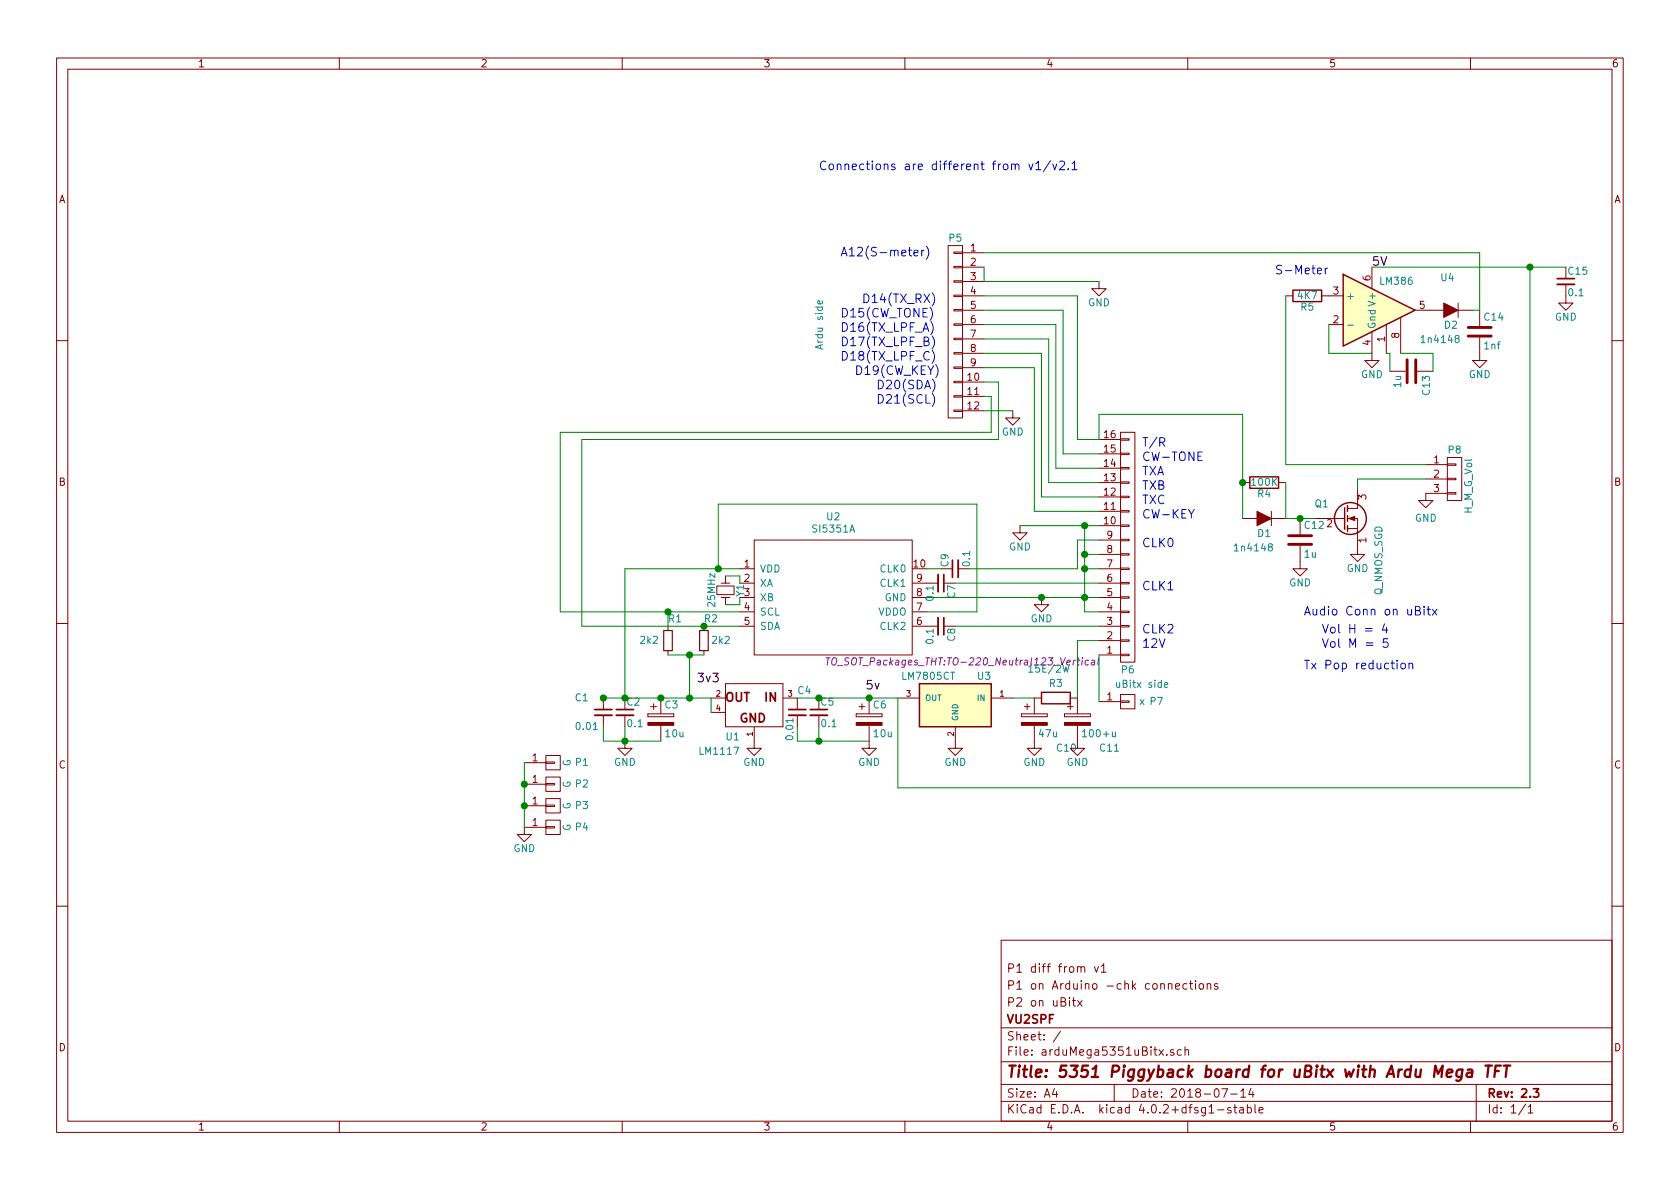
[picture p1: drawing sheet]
<svg xmlns="http://www.w3.org/2000/svg" width="297mm" height="210mm" viewBox="0 0 297 210" stroke-linecap="round" stroke-linejoin="round" font-family="sans-serif">
<g fill="none" stroke="#840000" stroke-width=".18">
<path d="M10 10.3h277v189.9h-277zM12 12.2h273v186.1h-273zM60 10.3v1.9M110 10.3v1.9M160 10.3v1.9M210 10.3v1.9M260 10.3v1.9M167.6 43.4h2.6v30.5h-2.6zM168.7 59.8h1.5v.3h-1.5zM168.7 57.3h1.5v.2h-1.5zM168.7 54.7h1.5v.3h-1.5zM168.7 52.2h1.5v.2h-1.5z"/>
<path d="M168.7 49.7h1.5v.2h-1.5zM168.7 47.1h1.5v.3h-1.5zM168.7 44.6h1.5v.2h-1.5zM170.2 44.7h3.8M170.2 47.2h3.8M170.2 49.8h3.8M170.2 52.3h3.8M170.2 54.9h3.8M170.2 57.4h3.8M170.2 59.9h3.8M194.3 49.8v1.2h1.3l-1.3 1.3-1.3-1.3h1.3M227.3 52.3h1.3"/>
<path d="M233.7 52.3h3.8M234.9 57.4h2.6M242.6 58.7v5h1.2l-1.2 1.3-1.3-1.3h1.3M242.6 47.2v3.8M245.1 57.4v5.1M247.6 56.1v6.4M250.2 54.9h5.1M257.8 54.9h2.5M257.8 53.6v2.5M261.6 59.7v4h1.3l-1.3 1.3-1.3-1.3h1.3M261.6 54.9v2.8M276.9 50.3v3.3h1.2l-1.2 1.3-1.3-1.3h1.3"/>
<path d="M10 60.2h2M168.7 72.5h1.5v.3h-1.5zM168.7 70h1.5v.2h-1.5zM168.7 67.4h1.5v.3h-1.5zM168.7 64.9h1.5v.2h-1.5zM168.7 62.4h1.5v.2h-1.5zM170.2 62.5h3.8M170.2 65h3.8M170.2 67.6h3.8M170.2 70.1h3.8M170.2 72.6h3.8M179.1 72.6v1.3h1.2l-1.2 1.3-1.3-1.3h1.3"/>
<path d="M194.3 77.7h3.8M198.1 77.6h1.5v.2h-1.5zM198.1 76.4h2.6v40.7h-2.6zM245.7 65.7h2.8M250.6 65.7h2.8M285 60.2h2M133.3 95.5h28v20.3h-28zM180.3 93v1.2h1.3l-1.3 1.3-1.2-1.3h1.2M194.3 98h3.8M194.3 95.5h3.8M194.3 93h3.8M194.3 90.4h3.8"/>
<path d="M194.3 87.9h3.8M194.3 85.3h3.8M194.3 82.8h3.8M194.3 80.3h3.8M198.1 80.1h1.5v.3h-1.5zM198.1 82.7h1.5v.2h-1.5zM198.1 85.2h1.5v.3h-1.5zM198.1 87.8h1.5v.2h-1.5zM198.1 90.3h1.5v.2h-1.5zM198.1 92.8h1.5v.3h-1.5zM198.1 95.4h1.5v.2h-1.5zM198.1 97.9h1.5v.3h-1.5z"/>
<path d="M219.7 85.3h1.3M219.7 91.7h2.5M224.8 90.4v2.6M224.8 91.7h2.5M226.1 85.3h1.2M229.9 96.5v4.1h1.2l-1.2 1.2-1.3-1.2h1.3M229.9 91.7v2.8M232.4 91.7h5.3M238.3 91.7h1.7v6.3h1.3l-1.3 1.3-1.2-1.3h1.2M238.3 93.5h1.7M240 86.6v3.3h-1.7M252.1 82.2h3.8"/>
<path d="M252.1 84.7h3.8M255.9 87.1h1.5v.3h-1.5zM255.9 84.6h1.5v.2h-1.5zM255.9 82h1.5v.3h-1.5zM255.9 80.9h2.5v7.6h-2.5zM255.9 87.2h-3.8v1.3h1.3l-1.3 1.3-1.3-1.3h1.3M10 110.3h2M118.1 110.7v.8M118.1 115.1v.7M124.5 110.7v.8M124.5 115.1v.7M126.7 103.6h3.1v1.6h-3.1z"/>
<path d="M127.5 103.1h1.5M127.5 105.7h1.5M128.3 101.8v1.3M128.3 105.7v1.2M130.8 100.6h2.5M130.8 103.1h2.5M130.8 105.7h2.5M130.8 108.2h2.5M130.8 110.7h2.5M161.3 103.1h4.6M161.3 105.7h2.5M161.3 108.2h2.5"/>
<path d="M161.3 110.7h4.6M169.4 100.6h2M184.1 105.7v1.2h1.3l-1.3 1.3-1.2-1.3h1.2M194.3 100.6h3.8M194.3 103.1h3.8M194.3 105.7h3.8M194.3 108.2h3.8M194.3 110.7h3.8M194.3 115.8h3.8M194.3 113.3h3.8M198.1 100.5h1.5v.2h-1.5zM198.1 103h1.5v.2h-1.5z"/>
<path d="M198.1 105.5h1.5v.3h-1.5zM198.1 108.1h1.5v.2h-1.5zM198.1 110.6h1.5v.3h-1.5zM198.1 113.2h1.5v.2h-1.5zM198.1 115.7h1.5v.2h-1.5zM285 110.3h2M92.7 138.7h3.8M92.7 134.9h3.8M96.5 138.6h1.5v.2h-1.5zM96.5 137.4h2.6v2.5h-2.6zM96.5 134.7h1.5v.3h-1.5zM96.5 133.6h2.6v2.5h-2.6z"/>
<path d="M106.7 123.4v1.9M106.7 126.5v2M110.5 131.1v1.2h1.3l-1.3 1.3-1.3-1.3h1.3M110.5 126.5v2M114.6 126.2v.5zM114.6 126.7h4.5zM114.6 126.2h4.5zM115.1 125h1M115.6 124.5v1M116.8 123.4v2.8M116.8 128.3v2.8M119.1 126.2v.5z"/>
<path d="M125.7 123.4h2.6M125.7 126h2.6M128.3 120.9h10.1v7.6h-10.1zM133.3 128.5v3.8h1.3l-1.3 1.3-1.2-1.3h1.2M138.4 123.4h2.6v1.9M141 126.5v2M144.8 126.5v2M151.4 126.2v.5zM151.4 126.7h4.6zM151.4 126.2h4.6zM151.9 125h1M152.4 124.5v1"/>
<path d="M153.7 128.3v4h1.2l-1.2 1.3-1.3-1.3h1.3M153.7 123.4v2.8M156 126.2v.5zM158.7 123.4h3.9M168.9 128.5v3.8h1.3l-1.3 1.3-1.3-1.3h1.3M175.3 123.4h3.8M180.6 126.2v.5zM180.6 126.7h4.6zM180.6 126.2h4.6zM181.1 125h1M181.6 124.5v1M182.9 128.3v4h1.2l-1.2 1.3-1.3-1.3h1.3"/>
<path d="M184.1 123.4h-1.2v2.8M185.2 126.2v.5zM188.2 126.2v.5zM188.2 126.7h4.6zM188.2 126.2h4.6zM188.7 125h1M189.2 123.4h1.3v2.8M189.2 124.5v1M190.5 128.3v4h1.3l-1.3 1.3-1.3-1.3h1.3M192.8 126.2v.5zM194.3 124.1h3.8M198.1 123.9h1.5v.3h-1.5z"/>
<path d="M198.1 122.8h2.6v2.5h-2.6zM92.7 142.5h3.8M96.5 146.2h1.5v.2h-1.5zM96.5 145h2.6v2.6h-2.6zM96.5 142.4h1.5v.2h-1.5zM96.5 141.2h2.6v2.6h-2.6zM96.5 146.3h-3.8v1.3h1.3l-1.3 1.2-1.3-1.2h1.3M10 160.2h2M177 166.3h108v32h-108zM189.6 176.9h.6M189.8 176.4v1.3l.4 .2M190.5 176.9l.8 1"/>
<path d="M191.1 171.1a.36 .36 0 0 1 .4-.2 .36 .36 0 0 1 .3 .2v.8M191.3 176.9l-.8 1M193.5 170.9l.4 1 .3-1M194.7 170.9l.4-.5v1.5M194.7 171.9h.9M207.8 174.4l.8-.1-.1-.3-.4-.1-.3 .2 .1 .7h.6M209.9 174l-.5-.1-.3 .3 .1 .6 .2 .1 .5-.1M210.3 173.9h.6M210.5 173.4v1.3l.4 .2M211.4 173.4v.2M211.4 173.9v1M212.1 174.1l.2-.2 .4 .2 .1 .5-.1 .2-.4 .1-.2-.1z"/>
<path d="M213.4 174.1l.2-.2 .4 .1 .1 .9M213.4 173.9v1M215.3 174a.37 .37 0 0 0-.6 .1l.1 .3 .5 .1 .1 .1-.3 .3-.4-.1M285 160.2h2M60 198.3v1.9M110 198.3v1.9M160 198.3v1.9M177 194.8h108M177 191.8h108M177 187.8h108M177 181.8h108M186.4 192.5l-.3 1h.9"/>
<path d="M186.8 193v1M187.5 182.3l-1.3 2M197 191.8v3M204.9 185.6l.8 1M205.7 185.6l-.8 1M206.3 186.5v.1M207.5 185.7a.37 .37 0 0 0-.6 .1l.1 .2 .5 .2 .1 .1-.2 .3-.5-.1M208.9 185.7l-.5-.1-.2 .3v.6l.2 .1 .5-.1M209.5 185.7l.2-.1 .4 .1 .1 .9M209.5 185.1v1.5M210 198.3v1.9M215.3 196.3h1.1"/>
<path d="M216 192.5h1l-.6 1.5M217.6 193.5h1.1M217.6 195.9a.37 .37 0 0 0-.6 .1l.1 .3 .5 .1 .1 .1-.2 .3-.5-.1M218.1 195.8h.6M218.3 195.3v1.3l.4 .2M219.2 195.9h.6v.9M219.4 193l.4-.5v1.5M219.4 194h.8M219.8 196.2l-.4 .1-.3 .2 .3 .3 .4-.1M220.5 195.9l.5-.1 .3 .3-.2 .6h-.6M220.5 195.3v1.5M221.2 192.5l-.4 1h.9"/>
<path d="M221.5 193v1M221.9 195.3v1.3l.2 .2M222.6 196.3l.7-.1v-.3l-.5-.1-.2 .2 .1 .7h.6M260 198.3v1.9M261 191.8v6.5M269.7 195.2l-1.2 2M270.2 195.8l.4-.5v1.5M270.2 196.8h.8"/>
</g>
<path d="M275.3 49.3h3.1M168.4 99.1v3M166.9 101.6v3M166.9 109.2v3.1M105.2 125.5h3M109 125.5h3M139.4 125.5h3.1M143.3 125.5h3M271.1 192.5h1l-.5 .6 .4 .1v.7l-.2 .1-.7-.1" fill="none" stroke="#840000" stroke-width=".3"/>
<path d="M255.8 189.8l1-.2-.1-.4-.5-.1-.3 .3-.1 .9 .2 .1 .6-.1M258.6 189.1l-.2 1.6a.6 .6 0 0 1-.9 .3M258.6 189.2a.7 .7 0 0 0-1 .3v.8l.2 .1 .6-.1M259.5 189.2h.8l-.1 1.2M260.3 189.6l-.7 .1a.4 .4 0 0 0-.3 .3 .4 .4 0 0 0 .2 .4l.7-.1M262.6 188.4h1.2M263.2 188.4l-.2 2M264.3 189.4h.7M265.4 188.4h-1l-.2 2M265.9 188.4h1.1M266.4 188.4l-.2 2" fill="none" stroke="#840000" stroke-width=".41"/>
<path d="M117.3 111.5h1.6v3.6h-1.6zM123.7 111.5h1.5v3.6h-1.5z" fill="none" stroke="#840000" stroke-width=".2"/>
<path d="M275.3 50.3h3.1M169.4 99.1v3M165.9 101.6v3M165.9 109.2v3.1M105.2 126.5h3M109 126.5h3M139.4 126.5h3.1M143.3 126.5h3" fill="none" stroke="#840000" stroke-width=".33"/>
<g fill="#840000" stroke="#840000" stroke-width=".18">
<path d="M114.6 127.8h4.5v.5h-4.5z"/>
<path d="M151.4 127.8h4.6v.5h-4.6z"/>
<path d="M180.6 127.8h4.6v.5h-4.6z"/>
<path d="M188.2 127.8h4.6v.5h-4.6z"/>
<path d="M222.2 90.4l2.6 1.3-2.6 1.3z"/>
<path d="M238.5 91.7l1-.4v.8z"/>
<path d="M255.3 53.6l2.5 1.3-2.5 1.2z"/>
</g>
<g fill="#ffffc2" stroke="#ffffc2" stroke-width=".18">
<path d="M162.6 120.9h12.7v7.6h-12.7z"/>
<path d="M237.5 48.5l12.7 6.4-12.7 6.3z"/>
</g>
<g fill="none" stroke="#840000" stroke-width=".25">
<path d="M228.6 51.3h5.1v2h-5.1zM237.5 48.5l12.7 6.4-12.7 6.3zM221 84.3h5.1v2.1h-5.1zM237.7 89.8v3.8M238.3 89.4v1M238.3 91.2v1M238.3 93v1M162.6 120.9h12.7v7.6h-12.7zM184.1 122.4h5.1v2.1h-5.1z"/>
<circle cx="238.8" cy="91.7" r="2.82"/>
</g>
<path d="M146.1 116.3h.7M146.4 116.3l-.1 1.3M147.2 116.5l.5-.2a.73 .73 0 0 1 .2 .8 .73 .73 0 0 1-.6 .5l-.1-.1a.86 .86 0 0 1 0-1zM192.5 116.8l-.3-.1-.3 .3v.5h.5M193 116.8h.5v.8M193.5 117l-.5 .2-.1 .2 .2 .2 .4-.1M194.3 116.3l-.2 1.1 .2 .2" fill="none" stroke="#840084" stroke-width=".18"/>
<g fill="none" stroke="#0000c2" stroke-width=".18">
<path d="M181.9 29l.4 1 .3-1M183.1 28.9l.5-.4v1.5M183.1 30h.9M185.8 28.4l-1.3 2M186.1 29l.4 1 .3-1M187.4 28.6l.2-.1h.3l.3 .1v.3v.3l-.9 .8h.9M188.9 29.9v.1M189.5 28.9l.5-.4v1.5M189.5 30h.9M161.6 44.7l.7-.1v-.3l-.5-.1-.2 .3 .1 .7h.6M163 44.2v1.1M163.4 44.2l-.3 .1-.1 .2"/>
<path d="M163.8 43.5a1.75 1.75 0 0 1 0 2.3M164.6 56.9a1.75 1.75 0 0 1 0 2.3M164.8 59.4a1.75 1.75 0 0 1 0 2.3M164.8 51.8a1.75 1.75 0 0 1 0 2.3M234.3 47.4v1M234.7 47.4l-.2 .1-.2 .2M164.8 61.9a1.75 1.75 0 0 1 0 2.4M164.8 69.6a1.75 1.75 0 0 1 0 2.3M164.9 67a1.75 1.75 0 0 1 0 2.3M210.1 90.1l.5 .8 .6-.8M244.8 110.3l-.4 1.1h1M245.1 110.9v1"/>
<path d="M245.4 112.9h-.8v.8l.2-.2 .5 .1 .1 .2v.4l-.3 .3h-.3l-.2-.2M247.8 117.4l.2-.1 .4 .1 .1 .6-.2 .2-.3 .1-.2-.2zM249.1 117.4l.1-.1a.36 .36 0 0 1 .6 .2v.8M249.1 117.3v1M250.3 108l.6-.1 .2-.2-.1-.3-.2-.2h-.5v1.6h.6l.3-.3v-.3l-.4-.2M251.8 107.2v.2M251.8 107.7v1.1M252.3 107.7h.6M252.5 107.2v1.4l.4 .2M253.3 107.7l.8 1.1M254.1 107.7l-.8 1.1"/>
</g>
<path d="M145.4 53.2v.4l-.2 .1h-.5v-.5h.2l.1 .5M238.3 57.5h1M205.9 121.1l.6-.1-.1-.2-.3-.1-.2 .2v.6h.5" fill="none" stroke="#008484" stroke-width=".18"/>
<path d="M259.6 59.4h4.1M259.6 57.9h4.1M248.8 63.6v4.1M250.3 63.6v4.1M227.8 96.3h4.1M227.8 94.7h4.1" fill="none" stroke="#840000" stroke-width=".51"/>
<g fill="none" stroke="#008400" stroke-width=".18">
<path d="M174 52.3h16.5v25.4h3.8v-4.4h25.4v18.4M174 59.9h11.4v25.4h8.9M174 57.4h12.7v25.4h7.6M174 54.9h14v25.4h6.3M174 47.2v2.6h20.3M174 44.7h87.6v10.2h-1.3M227.3 52.3v29.9h24.8M234.9 57.4v5.1h7.7M242.6 47.2h34.3M270.5 47.2v92.1h-111.8v-15.9h-17.7M174 70.1h1.3v6.3h-76.2v31.8h31.7M174 67.6h2.5v10.1h-73.6v33h27.9"/>
<path d="M174 65h8.9v25.4h11.4M174 62.5h10.1v25.4h10.2M174 72.6h5.1M245.1 62.5h.6v3.2M247.6 62.5h5.8v3.2M180.3 93h14M191.8 93v15.2h2.5M191.8 98h2.5M194.3 95.5h-3.8v5.1h-19.1M227.3 85.3v6.4h5.1M252.1 84.7h-12.1v1.9M118.1 108.2v2.5"/>
<path d="M118.1 115.8h6.4M121.9 115.8v7.6M127 100.6v-11.5h45.7v19.1h-8.9M128.3 101.8h2.5v1.3M130.8 100.6h-20.3v22.8M130.8 105.7v1.2h-2.5M163.8 100.6h2.6M163.8 105.7h30.5M168.9 110.7h25.4M168.9 103.1h25.4M191.8 100.6h2.5M194.3 113.3h-3.8v10.1"/>
<path d="M194.3 115.8v8.3M92.7 134.9v11.4M106.7 128.5v2.6h10.1M106.7 123.4h19v2.6M110.5 128.5v2.6M141 128.5v2.6h12.7M144.8 128.5v2.6M179.1 123.4h3.8"/>
</g>
<g fill="#008400" stroke="#008400" stroke-width=".25">
<circle cx="127" cy="100.6" r=".51"/>
<circle cx="110.5" cy="123.4" r=".51"/>
<circle cx="144.8" cy="123.4" r=".51"/>
<circle cx="153.7" cy="123.4" r=".51"/>
<circle cx="184.2" cy="105.7" r=".51"/>
<circle cx="191.8" cy="105.7" r=".51"/>
<circle cx="191.8" cy="100.6" r=".51"/>
<circle cx="191.8" cy="98" r=".51"/>
<circle cx="191.8" cy="93" r=".51"/>
<circle cx="116.8" cy="123.4" r=".51"/>
<circle cx="121.9" cy="123.4" r=".51"/>
<circle cx="121.9" cy="115.8" r=".51"/>
<circle cx="118.1" cy="108.2" r=".51"/>
<circle cx="124.5" cy="110.7" r=".51"/>
<circle cx="92.7" cy="142.5" r=".51"/>
<circle cx="92.7" cy="138.7" r=".51"/>
<circle cx="144.8" cy="131.1" r=".51"/>
<circle cx="110.5" cy="131.1" r=".51"/>
<circle cx="229.9" cy="91.7" r=".51"/>
<circle cx="219.7" cy="85.3" r=".51"/>
<circle cx="106.7" cy="123.4" r=".51"/>
<circle cx="270.5" cy="47.2" r=".51"/>
</g>
<text font-size="2.8" fill="#840000" x="178" y="190.5">Title: 5351 Piggyback board for uBitx with Ardu Mega TFT</text>
<g font-size="2.1" fill="#0000c2">
<text x="144.8" y="30.1">Connections are different from v1/v2.1</text>
<text x="148.6" y="45.3">A12(S-meter)</text>
<text x="152.4" y="53.6">D14(TX_RX)</text>
<text x="225.4" y="48.5">S-Meter</text>
<text x="148.6" y="56.1">D15(CW_TONE)</text>
<text x="148.6" y="58.7">D16(TX_LPF_A)</text>
<text x="148.6" y="61.2">D17(TX_LPF_B)</text>
<text x="148.6" y="63.7">D18(TX_LPF_C)</text>
<text x="151.1" y="66.3">D19(CW_KEY)</text>
<text x="154.9" y="68.8">D20(SDA)</text>
<text x="154.9" y="71.4">D21(SCL)</text>
<text x="201.9" y="79">T/R</text>
<text x="201.9" y="81.5">CW-TONE</text>
<text x="201.9" y="84.1">TXA</text>
<text x="201.9" y="86.6">TXB</text>
<text x="201.9" y="89.1">TXC</text>
<text x="201.9" y="91.7">CW-KEY</text>
<text x="201.9" y="96.8">CLK0</text>
<text x="201.9" y="104.4">CLK1</text>
<text x="201.9" y="112">CLK2</text>
<text x="230.5" y="108.8">Audio Conn on uBitx</text>
<text x="233.7" y="112">Vol H = 4</text>
<text x="201.9" y="114.5">12V</text>
<text x="230.5" y="118.4">Tx Pop reduction</text>
<text x="233.7" y="114.5">Vol M = 5</text>
</g>
<g font-size="2.1">
<text x="242.6" y="47">5V</text>
<text x="123.2" y="120.6">3v3</text>
<text x="153" y="121.9">5v</text>
</g>
<g font-size="2.1" fill="#840000">
<text x="128.2" y="124.1">OUT</text>
<text x="135.2" y="124.1">IN</text>
<text x="130.7" y="127.8">GND</text>
<text x="178" y="172">P1 diff from v1</text>
<text x="178" y="178">P2 on uBitx</text>
<text x="178" y="175">P1 on Arduino -chk connections</text>
<text x="178" y="184">Sheet: /</text>
<text x="178" y="181">VU2SPF</text>
<text x="178" y="186.7">File: arduMega5351uBitx.sch</text>
<text x="178" y="196.9">KiCad E.D.A. kicad 4.0.2+dfsg1-stable</text>
<text x="178" y="194.1">Size: A4</text>
<text x="200" y="194.1">Date: 2018-07-14</text>
<text x="263" y="194.1">Rev: 2.3</text>
<text x="263" y="196.9">Id: 1/1</text>
</g>
<g font-size="1.8" fill="#840000">
<text x="35" y="11.9">1</text>
<text x="85" y="11.9">2</text>
<text x="135" y="11.9">3</text>
<text x="185" y="11.9">4</text>
<text x="235" y="11.9">5</text>
<text x="285" y="11.9">6</text>
<text x="10.4" y="35.9">A</text>
<text x="285.4" y="35.9">A</text>
<text x="171.6" y="44.4">1</text>
<text x="171.6" y="47">2</text>
<text x="171.6" y="49.5">3</text>
<text x="171.6" y="52.1">4</text>
<text x="235.7" y="52.1">3</text>
<text x="242.3" y="49.6" transform="rotate(-90 242.3 49.6)">6</text>
<text x="171.6" y="54.6">5</text>
<text x="171.6" y="57.1">6</text>
<text x="171.6" y="59.7">7</text>
<text x="235.7" y="57.1">2</text>
<text x="247.4" y="59.8" transform="rotate(-90 247.4 59.8)">8</text>
<text x="251" y="54.6">5</text>
<text x="171.6" y="62.2">8</text>
<text x="171.6" y="64.8">9</text>
<text x="242.3" y="61.1" transform="rotate(-90 242.3 61.1)">4</text>
<text x="244.9" y="60.4" transform="rotate(-90 244.9 60.4)">1</text>
<text x="171.1" y="67.3">10</text>
<text x="171.1" y="69.8">11</text>
<text x="171.1" y="72.4">12</text>
<text x="195.2" y="77.5">16</text>
<text x="195.2" y="82.5">14</text>
<text x="195.2" y="80">15</text>
<text x="253.5" y="81.9">1</text>
<text x="10.4" y="85.9">B</text>
<text x="195.2" y="87.6">12</text>
<text x="195.2" y="85.1">13</text>
<text x="241.6" y="88.4" transform="rotate(-90 241.6 88.4)">3</text>
<text x="253.5" y="84.4">2</text>
<text x="253.5" y="87">3</text>
<text x="285.4" y="85.9">B</text>
<text x="195.2" y="92.7">10</text>
<text x="195.2" y="90.2">11</text>
<text x="195.7" y="95.2">9</text>
<text x="234.6" y="93.2">2</text>
<text x="241.6" y="96" transform="rotate(-90 241.6 96)">1</text>
<text x="131.6" y="100.3">1</text>
<text x="161.6" y="100.3">10</text>
<text x="195.7" y="100.3">7</text>
<text x="195.7" y="97.8">8</text>
<text x="131.6" y="102.9">2</text>
<text x="131.6" y="105.4">3</text>
<text x="131.6" y="107.9">4</text>
<text x="162.1" y="107.9">7</text>
<text x="162.1" y="105.4">8</text>
<text x="162.1" y="102.9">9</text>
<text x="195.7" y="107.9">4</text>
<text x="195.7" y="105.4">5</text>
<text x="195.7" y="102.9">6</text>
<text x="131.6" y="110.5">5</text>
<text x="162.1" y="110.5">6</text>
<text x="195.7" y="113">2</text>
<text x="195.7" y="110.5">3</text>
<text x="195.7" y="115.6">1</text>
<text x="195.7" y="123.8">1</text>
<text x="10.4" y="135.9">C</text>
<text x="94.1" y="134.6">1</text>
<text x="285.4" y="135.9">C</text>
<text x="94.1" y="142.2">1</text>
<text x="94.1" y="138.4">1</text>
<text x="94.1" y="146">1</text>
<text x="10.4" y="185.9">D</text>
<text x="285.4" y="185.9">D</text>
<text x="35" y="199.9">1</text>
<text x="85" y="199.9">2</text>
<text x="135" y="199.9">3</text>
<text x="185" y="199.9">4</text>
<text x="235" y="199.9">5</text>
<text x="285" y="199.9">6</text>
</g>
<g font-size="1.8" fill="#008484">
<text x="167.8" y="42.7">P5</text>
<text x="229.5" y="52.9">4K7</text>
<text x="238" y="53">+</text>
<text x="244.1" y="50.3">LM386</text>
<text x="254.8" y="49.7">U4</text>
<text x="277.3" y="48.6">C15</text>
<text x="277.4" y="52.4">0.1</text>
<text x="192.4" y="54.1">GND</text>
<text x="230" y="54.9">R5</text>
<text x="243.2" y="58.2" transform="rotate(-90 243.2 58.2)">Gnd V+</text>
<text x="255.4" y="58.1">D2</text>
<text x="262.5" y="56.7">C14</text>
<text x="274.9" y="56.7">GND</text>
<text x="145.5" y="61.5" transform="rotate(-90 145.5 61.5)">Ardu side</text>
<text x="251.6" y="60.6">1n4148</text>
<text x="262.5" y="61.8">1nf</text>
<text x="240.6" y="66.8">GND</text>
<text x="247.7" y="68.5" transform="rotate(-90 247.7 68.5)">1u</text>
<text x="252.8" y="69.8" transform="rotate(-90 252.8 69.8)">C13</text>
<text x="259.7" y="66.8">GND</text>
<text x="177.1" y="77">GND</text>
<text x="256.1" y="80.2">P8</text>
<text x="221.4" y="85.9">100K</text>
<text x="222.4" y="87.9">R4</text>
<text x="232.5" y="89.7">Q1</text>
<text x="143.9" y="94.2">SI5351A</text>
<text x="146.2" y="92">U2</text>
<text x="222.4" y="94.9">D1</text>
<text x="230.7" y="93.5">C12</text>
<text x="250.1" y="92.2">GND</text>
<text x="260.3" y="90.9" transform="rotate(-90 260.3 90.9)">H_M_G_Vol</text>
<text x="134.4" y="101.2">VDD</text>
<text x="155.7" y="101.2">CLK0</text>
<text x="167.7" y="100.2" transform="rotate(-90 167.7 100.2)">C9</text>
<text x="171.5" y="100" transform="rotate(-90 171.5 100)">0.1</text>
<text x="178.4" y="97.3">GND</text>
<text x="218.6" y="97.5">1n4148</text>
<text x="230.7" y="98.6">1u</text>
<text x="238.1" y="101.1">GND</text>
<text x="126.4" y="107.2" transform="rotate(-90 126.4 107.2)">25MHz</text>
<text x="131.5" y="105.5" transform="rotate(-90 131.5 105.5)">Y1</text>
<text x="134.4" y="103.8">XA</text>
<text x="134.4" y="106.3">XB</text>
<text x="155.7" y="103.8">CLK1</text>
<text x="156.3" y="106.3">GND</text>
<text x="165" y="106.1" transform="rotate(-90 165 106.1)">0.1</text>
<text x="168.9" y="105.7" transform="rotate(-90 168.9 105.7)">C7</text>
<text x="227.9" y="103.7">GND</text>
<text x="244.4" y="105.3" transform="rotate(-90 244.4 105.3)">Q_NMOS_SGD</text>
<text x="113.3" y="113.8">2k2</text>
<text x="118.2" y="110">R1</text>
<text x="124.6" y="110">R2</text>
<text x="126" y="113.8">2k2</text>
<text x="134.4" y="108.8">SCL</text>
<text x="134.4" y="111.4">SDA</text>
<text x="155.2" y="108.8">VDDO</text>
<text x="155.7" y="111.4">CLK2</text>
<text x="165" y="113.7" transform="rotate(-90 165 113.7)">0.1</text>
<text x="168.9" y="113.4" transform="rotate(-90 168.9 113.4)">C8</text>
<text x="182.2" y="110">GND</text>
<text x="182.3" y="118.9">15E/2W</text>
<text x="198.3" y="119.1">P6</text>
<text x="101.7" y="124">C1</text>
<text x="110.9" y="124.8">C2</text>
<text x="117.6" y="125.3">C3</text>
<text x="141.1" y="122.7">C4</text>
<text x="145.2" y="124.8">C5</text>
<text x="154.4" y="125.3">C6</text>
<text x="159.7" y="120.2">LM7805CT</text>
<text x="172.9" y="120.2">U3</text>
<text x="185.6" y="121.5">R3</text>
<text x="197.7" y="121.6">uBitx side</text>
<text x="201.4" y="124.6">x P7</text>
<text x="102" y="129.1">0.01</text>
<text x="111" y="128.6">0.1</text>
<text x="117.7" y="130.3">10u</text>
<text x="128.4" y="130.9">U1</text>
<text x="140.3" y="130.7" transform="rotate(-90 140.3 130.7)">0.01</text>
<text x="145.3" y="128.6">0.1</text>
<text x="154.6" y="130.3">10u</text>
<text x="183.8" y="130.3">47u</text>
<text x="191.8" y="130.3">100+u</text>
<text x="100.9" y="135.6" transform="rotate(-90 100.9 135.6)">G</text>
<text x="101.8" y="135.4">P1</text>
<text x="108.5" y="135.4">GND</text>
<text x="123.9" y="133.4">LM1117</text>
<text x="131.4" y="135.4">GND</text>
<text x="151.7" y="135.4">GND</text>
<text x="167" y="135.4">GND</text>
<text x="180.9" y="135.4">GND</text>
<text x="186.9" y="132.9">C10</text>
<text x="188.5" y="135.4">GND</text>
<text x="194.5" y="132.9">C11</text>
<text x="100.9" y="143.2" transform="rotate(-90 100.9 143.2)">G</text>
<text x="100.9" y="139.4" transform="rotate(-90 100.9 139.4)">G</text>
<text x="101.8" y="143">P3</text>
<text x="101.8" y="139.2">P2</text>
<text x="100.9" y="147" transform="rotate(-90 100.9 147)">G</text>
<text x="101.8" y="146.9">P4</text>
<text x="90.8" y="150.7">GND</text>
</g>
<text font-size="1.8" fill="#840084" x="147.9" y="117.6">TO_SOT_Packages_THT:TO-220_Neutral123_Vertical</text>
<g font-size="1.4" fill="#840000">
<text x="126.6" y="123.2">2</text>
<text x="126.6" y="125.7">4</text>
<text x="139.3" y="123.2">3</text>
<text x="160.3" y="123.2">3</text>
<text x="176.8" y="123.2">1</text>
<text x="133.1" y="130.2" transform="rotate(-90 133.1 130.2)">1</text>
<text x="168.7" y="130.2" transform="rotate(-90 168.7 130.2)">2</text>
</g>
<g font-size="1.4" fill="#008484">
<text x="163.6" y="123.9">OUT</text>
<text x="172.8" y="123.9">IN</text>
<text x="169.4" y="127.5" transform="rotate(-90 169.4 127.5)">GND</text>
</g>
</svg>
